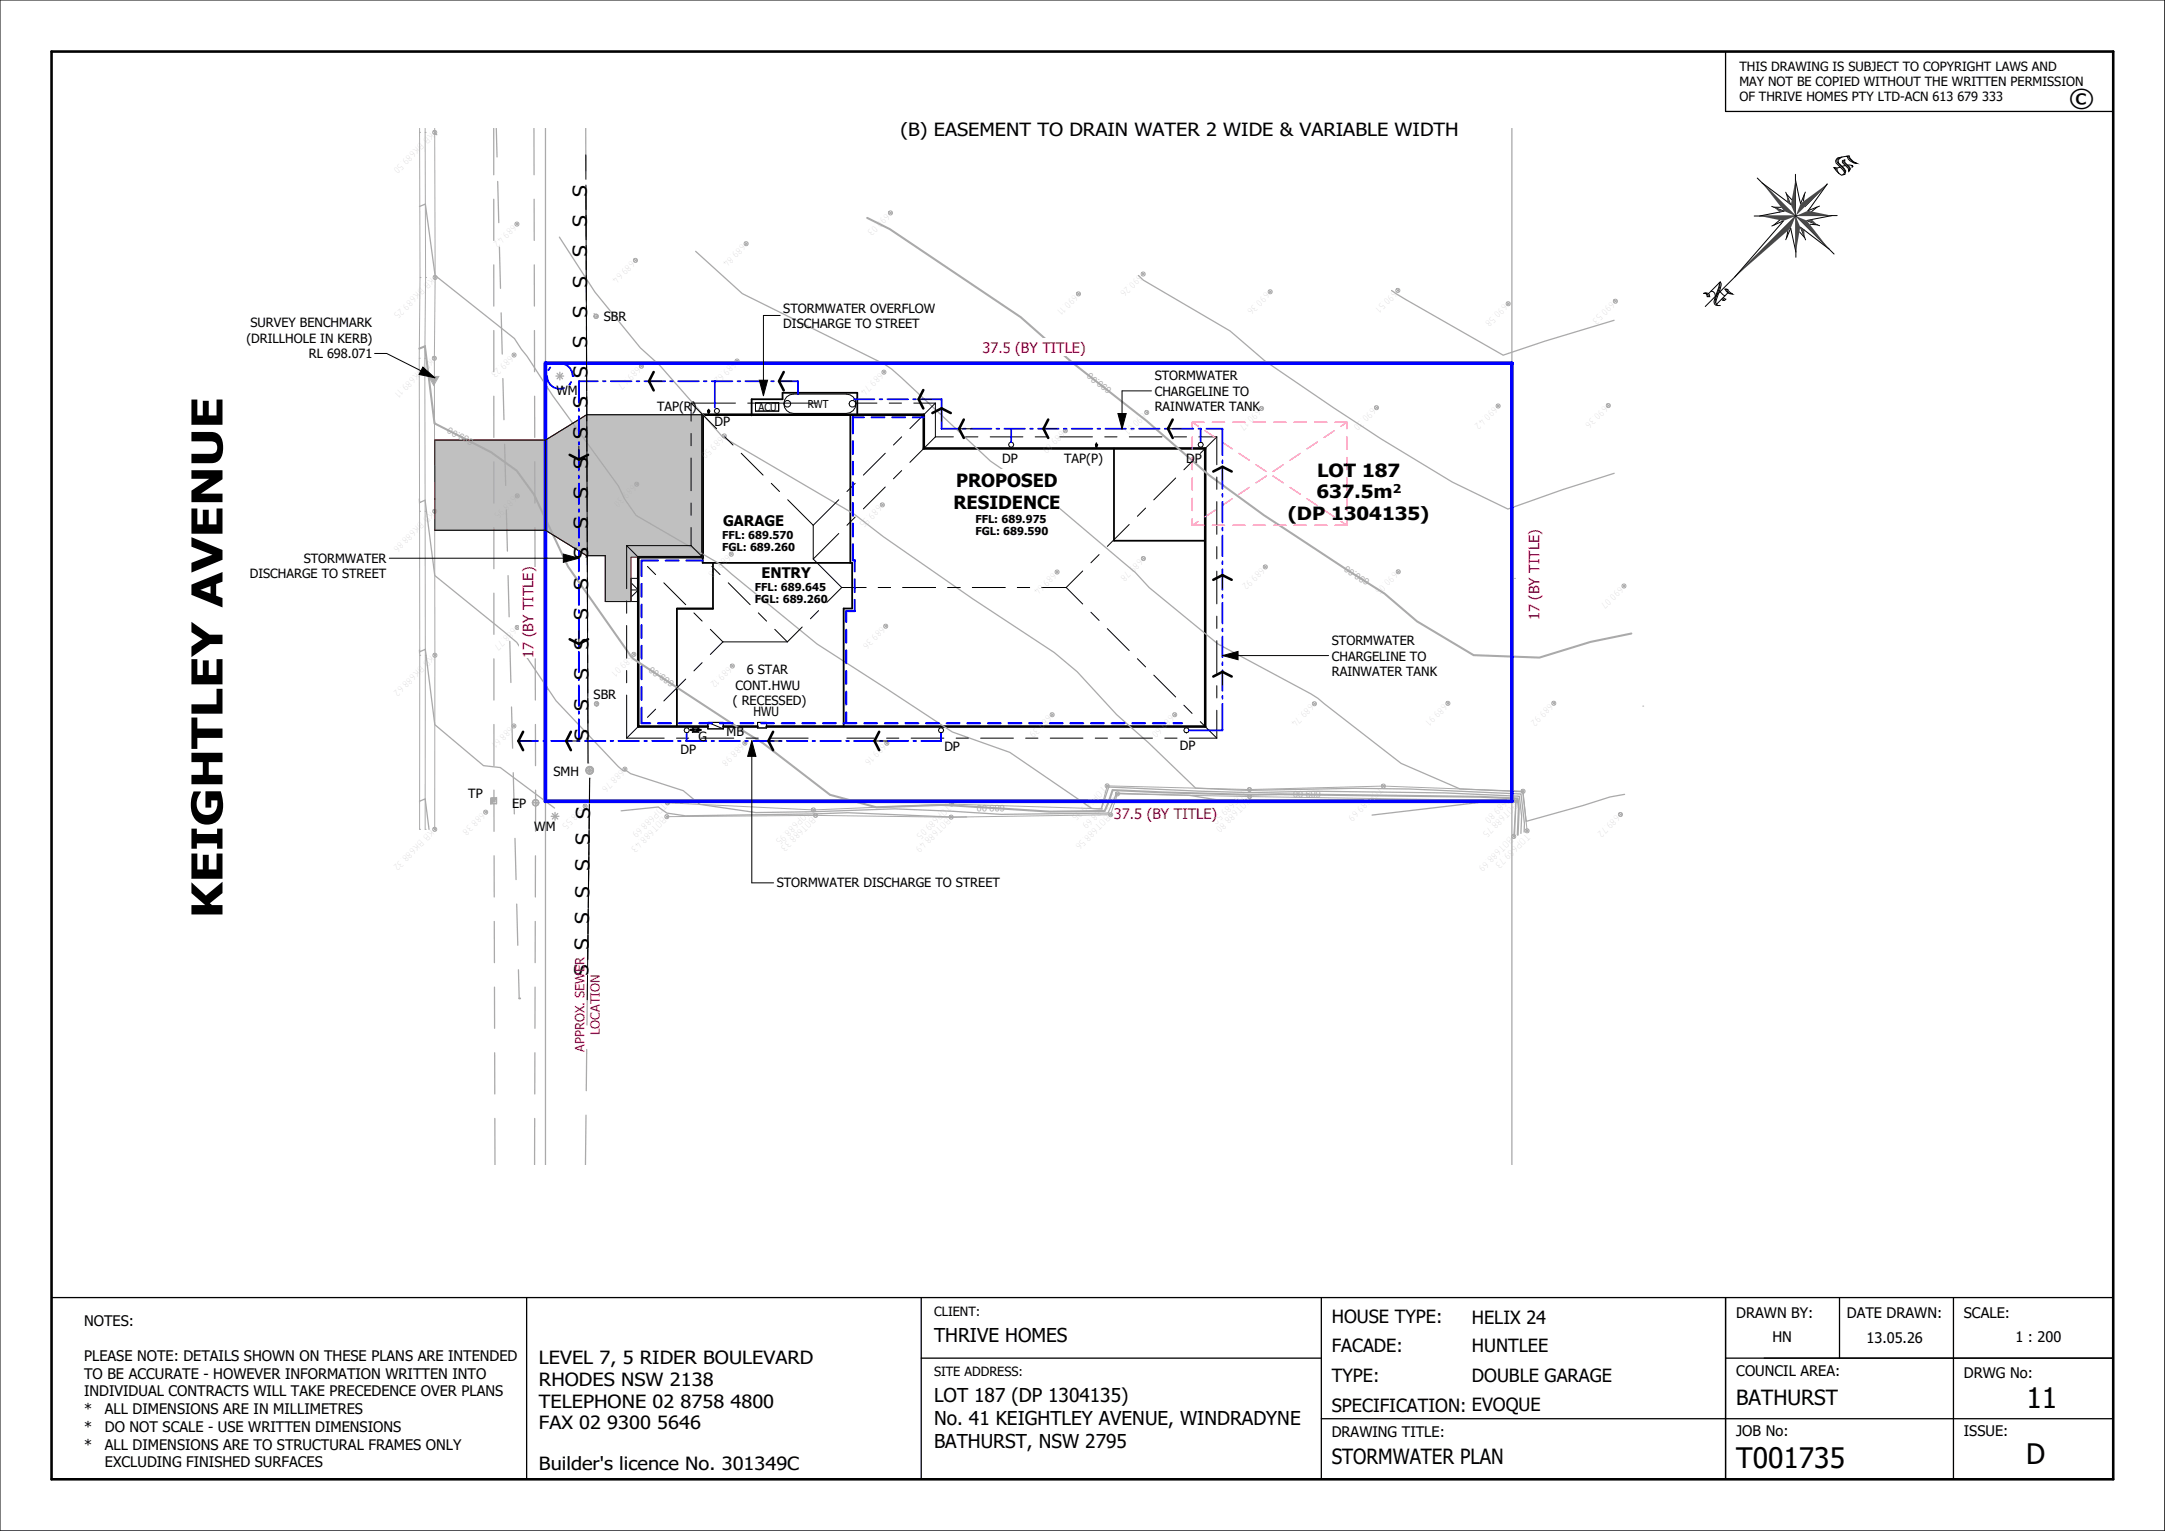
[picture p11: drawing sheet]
<svg xmlns="http://www.w3.org/2000/svg" width="420mm" height="297mm" viewBox="0 0 420 297" stroke-linecap="round" stroke-linejoin="round" font-family="sans-serif">
<path d="M103.9 155.7v.6h.2l.3-.3 .1-.3zM103.5 155.3l-.2 .4h.6v-.6z" fill="#e2e2e2"/>
<g fill="#fff">
<path d="M146.6 78.2h4.5v1.5h-4.5z"/>
<path d="M122.4 112.2h1.4v4.5h-1.4z"/>
</g>
<g fill="#c0c0c0">
<path d="M105.8 85.4l8-5h22.5v27.7h-13.9v8.6h-5v-8.9h-3.6l-8-4.9z"/>
<path d="M84.4 85.4h21.4v17.5h-21.4z"/>
</g>
<path d="M115.2 60.9h.1M114.1 148h.1M114.4 151h.1" fill="none" stroke="#aaa" stroke-width=".19"/>
<g fill="#aaa">
<circle cx="293.3" cy="70.5" r=".19"/>
<circle cx="293.3" cy="155.4" r=".19"/>
<circle cx="105.8" cy="155.4" r=".19"/>
<circle cx="105.8" cy="70.5" r=".19"/>
<circle cx="103.9" cy="155.7" r=".19"/>
</g>
<g fill="none" stroke="#aaa" stroke-width=".19">
<path d="M81.4 25.7h.1M81.5 53.8h.1M100.3 43.5h.1M123.3 50.5h.1M144.7 47.3h.1M172.7 41.3h.1M209.2 57h.1M221.8 53.2h.1M246.4 56.6h.1M271.2 56.3h.1M292.6 58.9h.1M313.4 58.4h.1"/>
<path d="M81.3 69.5h.1M99.7 68.9h.1M124.4 71.1h.1M143 70h.1M171.5 72.2h.1M244.7 79.2h.1M267 79.1h.1M290.6 78.8h.1M312 78.7h.1M81.4 99.2h.1M100.3 96.2h.1M123.5 93.9h.1"/>
<path d="M140.5 84.6h.1M171.2 97.9h.1M206.7 83.6h.1M222.5 80h.1M141.9 107.5h.1M205.1 111h.1M221.8 108.4h.1M245.5 110h.1M271.3 110.9h.1M293.8 112.2h.1M315 113.7h.1M81.4 127.1h.1"/>
<path d="M100.3 121.7h.1M123 126.9h.1M142.1 129.2h.1M171.8 121.5h.1M204.1 138.6h.1M227.9 138.6h.1M255 136.5h.1M280.9 136.4h.1M301.4 136.4h.1M318.7 137h.1M94.2 157.6h.1M99.7 140.8h.1"/>
<path d="M113.5 156.4h.1M121.2 149.2h.1M144.5 144.2h.1M172 144.2h.1M314.4 158h.1M81.4 160.9h.1"/>
</g>
<path d="M129.5 155.7h.1M157.8 157.1h.1M184.6 156h.1M213.6 156.9h.1M214.8 152.4h.1M242.4 153.2h.1M268.4 152.5h.1M295.5 153.5h.1M296.2 161.2h.1" fill="none" stroke="#aaa" stroke-width=".27"/>
<g fill="#aaa">
<circle cx="108.6" cy="73" r=".19"/>
<circle cx="107.7" cy="158.4" r=".19"/>
</g>
<path d="M84.3 25.7h.1M84.4 53.8h.1M84.3 69.5h.1M84.3 99.2h.1M84.4 127.1h.1M84.3 160.9h.1" fill="none" stroke="#aaa" stroke-width=".19"/>
<g fill="#aaa">
<circle cx="115.6" cy="61.4" r=".19"/>
<circle cx="115.7" cy="136.5" r=".19"/>
</g>
<path d="M129.4 158.4h.1M158.2 158.2h.1M184.5 158.5h.1M215.5 158h.1M216.8 154h.1M242.4 154.5h.1M294.1 155.3h.1M293.7 162.3h.1" fill="none" stroke="#aaa" stroke-width=".27"/>
<circle cx="114.4" cy="149.4" r=".19" fill="#aaa"/>
<path d="M82.5 25.7h.1M82.6 53.8h.1M82.4 69.5h.1M82.5 99.2h.1M82.5 127.1h.1M82.5 160.9h.1" fill="none" stroke="#aaa" stroke-width=".19"/>
<g fill="#aaa">
<circle cx="100.7" cy="193.7" r=".19"/>
<circle cx="95.8" cy="155.4" r=".19"/>
</g>
<g fill="none" stroke="#000" stroke-width=".19">
<path d="M113.6 30l.1 4.8M113.7 35.9v12.5M113.7 47.6l.1 12.5M113.8 59.3v12.5M113.8 71.1l.1 16.4M134.1 78.2v3.5M134.1 78.2l4.9 5M134.1 78.2h8.6M137.4 79.7v.1M137.4 79.8v.7h.1v-.7M137.4 79.7h.1M137.4 80h.1"/>
<path d="M137.4 79.8h.1M137.4 79.8l.1 .1M137.4 79.4v.3M137.4 79.4h.1M137.4 79.4l.1 .1M137.4 79.9v.1M137.4 79.8h.2M137.4 79.6h.1M137.5 79.7l-.1 .1 .1 .1M137.5 79.7l.1 .1-.1 .1M137.5 79.7v.1M137.5 79.7h.1"/>
<path d="M137.5 79.7l-.1 .1M137.5 79.7h-.1M137.5 80h.1M137.5 79.4v.1M137.5 79.6h-.1M137.5 79.4v.2M137.5 79.6v.1M137.5 79.8v.1M137.5 79.8h.1M137.5 79.9v.1M137.6 79.7h-.3l.1 .1M137.6 79.8h.1"/>
<path d="M137.6 79.7v.1M137.6 79.7l-.1 .1M137.6 79.7l.1 .1h-.1M145.1 78.2h2.3M146.6 78.2h4.5v1.5h-4.5zM149.8 78.2h8.6M152.6 77l.6-.4 .7-.1h10.3a1.87 1.87 0 0 1 1.9 1.8 1.87 1.87 0 0 1-1.9 1.9h-10.3a1.87 1.87 0 0 1-1.7-1.2 1.87 1.87 0 0 1 .4-2zM165.9 78.2h4.2M172.5 78.2h2.4M177.3 78.2h4.2M181.5 78.2v6.5M181.5 78.2l-5 5"/>
<path d="M113.8 84.7l.1 16.4M134.1 84.1v2.4M134.1 88.8v6.4M134.1 97.6v2.4M140.6 84.7l1.6 1.6M143.8 87.9l4.2 4.3M149.6 93.8l1.6 1.6M152.8 96.9l5 5M162.7 96.9l-4.9 5M165.9 93.8l-1.6 1.6M171.7 94.5l-4.2 4.2M171.7 87.9l-4.2 4.3"/>
<path d="M174.9 91.3l-1.6 1.6M174.9 84.7l-1.6 1.6M181.5 84.7h3.4M181.5 84.7l-5 5M187.3 84.7h2.4M192.1 84.7h6.3M200.8 84.7h2.4M205.6 84.7h6.3M212.6 86.3v.7h.2v-.6M212.6 86.2h.1M212.6 86.5h.1M212.6 86.5h.2"/>
<path d="M212.6 86.3v.2M212.6 86.3h.1M212.7 86v.2M212.7 86.2h.1M212.7 86h.1M212.7 86.3h.1M212.7 86.4h.1M212.7 86.2l-.1 .1M212.7 86.5h.1M212.7 86.2l-.1 .1 .1 .1M212.7 86.2l.1 .1-.1 .1M212.7 86.2l-.1 .2v-.1"/>
<path d="M212.7 86.2v.2M212.7 86.2l.1 .1M212.8 86.4h-.1M212.8 86.3h.1M212.8 86.5h.1M212.8 86.3l-.1 .1M212.8 86.2h.1M212.8 86.3h-.3h.1M212.8 86.3v.1M212.9 86.3l-.1 .1M214.3 84.7h2.4M219.1 84.7h6.3"/>
<path d="M222.2 98.6l-1.6 1.6M227.8 84.7h2.4M228.1 92.7l-4.3 4.3M231.3 89.5l-1.6 1.6M232.6 84.7h3.5M236.1 84.7l-3.2 3.3M236.1 84.7v5.5M236.1 92.5v2.4M236.1 97.3v6.4M113.9 100.4v12.5M113.9 112.1l.1 12.5M121.6 105.8v8.4"/>
<path d="M121.6 116.6v2.4M121.6 105.8l2.4 2.5M121.6 105.8h12.5M122.4 112.2h1.4v4.5h-1.4zM122.4 114.4h1.4M122.6 113.2l1.2 1.2M123.8 114.4l-1.2 1.3M125.6 109.9l1.6 1.6M128.8 113.1l4.2 4.2M134.1 102.3v3.5M134.1 105.8l2.4 2.5M134.6 118.9l1.6 1.6"/>
<path d="M138.1 109.9l1.6 1.6M141.3 113.1l4.2 4.2M147.1 118.9l1.6 1.6M157.8 108.4l5.5 5.6M157.8 101.9v6.5M158.8 118.4l-1.6 1.6M162.7 103.5l-4.9 4.9M163.3 114h4.7M163.3 114l-2.9 2.9M165.9 100.3l-1.6 1.6M170.4 114h2.4M175.1 114h6.4"/>
<path d="M183.9 114h2.4M188.6 114h6.4M197.4 114h2.3M202.1 114h4.7M206.8 114l3.2 3.2M210 110.8l-3.2 3.2M211.6 118.8l1.6 1.6M213.2 107.6l-1.6 1.6M219.1 101.7l-4.3 4.3M236.1 106v2.4M236.1 110.8v6.3M236.1 119.5v2.4"/>
<path d="M114 123.8v16.5M114 137.4l.1 4.8M121.6 121.3v6.4M121.6 130.1v2.4M121.6 134.8v8.4M127.2 137.6l-1.6 1.6M133 131.7l-4.2 4.3M136.2 128.6l-1.6 1.5M137.8 122.1l2.4 2.4M140.2 124.5l-2.4 2.5M140.2 124.5h12.5M150.3 122.1l2.4 2.4"/>
<path d="M155.6 121.6l-2.9 2.9M214.8 122l4.3 4.2M220.6 127.8l1.6 1.6M223.8 131l4.3 4.2M229.7 136.8l1.6 1.6M232.9 140l3.2 3.2M236.1 124.3v6.3M236.1 133v2.4M236.1 137.8v5.4M114.1 143.3v4.7M114.3 156l-.2 17.6M114.4 151l-.1 4.7"/>
<path d="M121.6 143.2h7.3M124 140.8l-2.4 2.4M131.2 143.2h2.4M134 141.7h.1M134 141.7v-.2h.1v.2M134 141.5h-.1l.1 .2M134.1 141.7h.2v.4h1.2M134.1 141.6h.4l.1 .3h.7l.1-.2M134.5 141.6l.1-.1 .1 .1-.1 .1zM134.7 141.7h.5M134.7 141.5h.8M135.2 141.6l.7 .1z"/>
<path d="M135.2 141.6v-.1h.7v.1M135.4 141.5l-.1-.3h-.7l-.1 .3h-.4M135.5 141v.1h-1.2v.4h-.2M135.5 141.7h.1M135.5 141h.1M135.5 141v.7M135.6 141.7h.1M135.6 141v.1M135.6 141.5h.4l-.1 .2M135.6 141v1M135.6 142l-.1 .1M136 143.2h6.3"/>
<path d="M137.3 140.1h3v1.3M137.3 140.1v1.3h3M137.3 140.1l3 1.3M144.7 143.2h2.4M147 140.1h1.7v1.1h-1.7zM149.5 143.2h7.3M164.3 143.2h5.3M172 143.2h2.4M176.8 143.2h6.3M185.5 143.2h2.4M190.2 143.2h6.4M199 143.2h2.4"/>
<path d="M203.7 143.2h6.4M212.5 143.2h2.4M217.2 143.2h6.4M226 143.2h2.3M230.7 143.2h5.4M114.2 171.3l-.2 17.6M114 189.2l-.1 4.8"/>
<circle cx="139.1" cy="79.7" r=".5"/>
<circle cx="152.7" cy="78.3" r=".65"/>
<circle cx="165.4" cy="78.3" r=".65"/>
<circle cx="196.2" cy="86.3" r=".5"/>
<circle cx="232.9" cy="86.3" r=".5"/>
<circle cx="133.2" cy="141.7" r=".5"/>
<circle cx="182.6" cy="141.7" r=".5"/>
<circle cx="230.2" cy="141.7" r=".5"/>
</g>
<path d="M137.4 80.4h-1.1v27.7h-12.5v32.8h13.5M137.5 80.4h41.7v6.6h54.6v53.9h-85.1M140.3 140.9h6.7" fill="none" stroke="#000" stroke-width=".5"/>
<path d="M165 80.4v28.8M166.3 80.4v-4.2h-14.5v1.3h-6v3.1M216.1 87v17.9h17.7M136.3 107.8v1.4h29v8.8h-1.6v22.9M138.3 109.2v8.9h-7v22.8" fill="none" stroke="#000" stroke-width=".35"/>
<path d="M168.2 42.3l4.4 2.1 25.4 17.1 9.9 8.8 14.5 11.3 12.1 10.6 10.7 7.8 16.1 10.6 7.3 4.5 6.3 5.4 11 6.6 12.7 .5 9.9-3.1 8-1.6M81.3 67.6l1.1-.4 1.9 14.9 10.9 5.6 5 3.6 3.4 4.6 6.6 14 12.2 17.4 .5 .5 21.2 13.9 3.9 2.5 13 10 9 2.4 12.6-.4 21.1 1.3 10.6-.2 1.5-4 9.8 .4 16.8 .5 5.8-.1 39 .5 7.2 .3 .2 1.9-.2 5.1" fill="none" stroke="#aaa" stroke-width=".4"/>
<g fill="none" stroke="#aaa" stroke-width=".25">
<path d="M84.3 25.7v.2l.4 .2M95.8 24.9v9M95.8 38.6v8M96.3 24.9l.1 5.5M96.5 35.2l.3 8M103.6 24.9v9M103.6 38.6v8M105.8 24.9v45.6M113.6 24.9l.1 8.2M113.7 37.9v8M293.3 24.9v45.6M81.4 40l1.1-.4 1.9 13.9 15.4 12.2 1.4 2.1 1 1.3 5.1 7.7 12.7 17.5 1.2 2.5 2.2 3.2 16.5 9.6 2 1.7 16.6 13.6 26.2 17.1 11.2 4 15.9 10.8 1.9 .1 1.4-4.2 17.6 .8 9.7 .3 13.2-.3 24.7 .3 14.4 .7 .5 3.8-.2 3.4"/>
<path d="M95.8 51.4v8M96.9 47.9l.2 8M103.7 51.4v8M108.5 46l6.9 10.6 8.8 10.9 3.8 3.4 12.2 13.9 25.5 14.9 5.6 4.4 17.4 12.1 15.8 10.4 4.5 3.7 7.6 8.3 6.2 5.4 9.1 8.9 10.5 .4 20.5-.4 10.6 .2 21.6 .9 .6 5.8v1.6M113.7 50.6l.1 8M134.9 48.8l9.1 8.2 27.5 13.6 1.5 1 19.1 17.8 13.7 9.4 14.4 12.3 2.7 2.9 13.4 10.9 18 9.7 1.4 .9 16.1 12.6 11.4 4.9 12.2 .6 .7 5.7 11-3 5.2-1.7 2.9-.5M220.8 53.4l1 1 16.8 9.8 6.8 5.8a541.7 541.7 0 0 0 36.3 23.5l10.8 5.3 10.7-3.8 9.9-3.2M270 56.4l2.7 1.7 18.9 10.8 8.1-2.7 13.4-4.1M95.8 64.1v8M95.8 76.9v8M97.2 60.7l.2 8M97.6 73.4l.2 8"/>
<path d="M103.7 64.1v8M103.7 76.9v7.9M107.9 73h1.5M108.1 72.4l1 1.1M108.6 72.2v1.5M109.1 72.4l-1 1.1M113.8 63.4v8M113.8 76.1v8M115.4 61h.3l.3 .2v.3l-.3 .3-.3-.1-.2-.3zM81.4 96.8v.7l1.1-.5 1.8 14.7 15.9 12.9 7.7 11.3 12 12.8 1 .8h.6l.8 .6 10.2 3.3 3.3 2.6 10.8 1.6 11.3-.1 15.7-.6 11 .5 9.6 .6 20.8-.3 1.6-3.8 14 .4 6.2 1M95.8 89.6v8M97.9 86.2l.2 8"/>
<path d="M98.2 98.9l.2 8M103.7 89.6l.1 8M113.9 88.8v8M95.8 102.3v8M95.8 115.1v8M98.6 111.7l.2 8M103.8 102.3v8M103.8 115.1v8M113.9 101.6v8M114 114.3v8M81.4 126.1v.4l1.1-.5 1.9 14.6 9.4 7.9 3.2 .4 10.6 7.9M95.8 127.8v8"/>
<path d="M98.9 124.4l.2 8M99.2 137.2l.2 7.9M103.8 127.8l.1 8M114 127v8M114 139.8l.1 8.2M115.5 136.2l.3-.1 .3 .3v.3l-.3 .2-.3-.1-.2-.3zM81.4 155.4l1.1-.4 .7 5.9M95.3 154.8h1v1.1h-1zM95.4 154.8l-.1 .1M95.5 154.8l-.2 .3M95.6 154.8l-.3 .4M95.7 154.8l-.4 .5"/>
<path d="M95.8 154.8l-.5 .6M95.8 140.5v8M95.8 153.3v8M95.9 154.8l-.6 .7M96 154.8l-.7 .8M96.1 154.8l-.8 .9M96.2 154.8l-.9 1M96.3 154.8h-.5a.35 .35 0 0 0-.4 0 .35 .35 0 0 0-.1 .5v.6l1-1.1v1.1h-1M99.6 149.9l.2 8M103.3 155.7h1.2M103.9 140.5v8M103.9 153.3v2.4"/>
<path d="M103.9 155.1v6.2M105.8 155.4v70.6M106.9 158.4h1.5M107.1 157.8l1.1 1.1M107.7 157.6v1.5M108.2 157.8l-1.1 1.1M113.8 149.4h1.2M114 149l.8 .9M114.4 151l-.1 9.6M114.4 148.8v1.3M114.8 149l-.8 .9M120.5 157.3l7.2-.7 1.7 1.1 3.6 .6 25.1-.4 6.4-.2 20.2 .8h2.8"/>
<path d="M266.2 158.1l24.1-2.8h3.8l-.3 6.9M293.3 155.4v70.6M95.9 166v8M95.9 178.8v7.9M99.9 162.6l.2 8M100.2 175.4l.2 8M103.8 178.8v7.9M103.9 166v8M114.1 178.1l-.1 8M114.2 165.4l-.1 8M95.9 191.5v8M100.6 188.1l.1 5.6"/>
<path d="M103.8 191.5v8M114 190.8l-.1 8M96 204.2v8M96 217v9M103.7 217v9M103.8 204.2l-.1 8M113.7 216.3l-.1 9.7M113.8 203.6l-.1 8"/>
<circle cx="115.6" cy="61.4" r=".4"/>
<circle cx="115.7" cy="136.5" r=".4"/>
<circle cx="103.9" cy="155.7" r=".61"/>
<circle cx="114.4" cy="149.4" r=".75"/>
<circle cx="114.4" cy="149.4" r=".62"/>
</g>
<path d="M105.8 70.5h187.5v84.9h-187.5z" fill="none" stroke="#aaa" stroke-width=".7"/>
<g fill="none" stroke="#aaa" stroke-width=".19">
<path d="M81.4 24.9v136M82.5 24.9v136M84.1 25.5l.5 .4M84.3 24.9v136M84.6 25.5l-.5 .4M84.2 53.6l.4 .5M84.6 53.6l-.4 .5M100 43.2l.5 .5M100.5 43.2l-.5 .5M123 50.3l.5 .4M123.5 50.3l-.5 .4M144.5 47l.5 .5"/>
<path d="M145 47l-.5 .5M172.5 41.1l.5 .4M173 41.1l-.5 .4M209 56.8l.5 .4M209.5 56.8l-.5 .4M221.5 52.9l.5 .5M222 52.9l-.5 .5M246.2 56.4l.4 .4M246.6 56.4l-.4 .4M270.9 56.1l.5 .5M271.4 56.1l-.5 .5M292.4 58.7l.4 .5"/>
<path d="M292.8 58.7l-.4 .5M313.1 58.2l.5 .5M313.6 58.2l-.5 .5M83.1 73h2l-1 1.8zM84 69.3l.5 .4M84.5 69.3l-.5 .4M84.9 73.1l-.8 1.3-.7-1.2h1.3l-.5 .9-.5-.8h.8l-.3 .5-.3-.4h.4l-.1 .3-.2-.2h.2M99.5 68.6l.5 .5M100 68.6l-.5 .5M124.2 70.8l.5 .5M124.7 70.8l-.5 .5M142.8 69.8l.4 .5"/>
<path d="M143.2 69.8l-.4 .5M171.2 72l.5 .4M171.7 72l-.5 .4M222.2 79.8l.5 .4M222.7 79.8l-.5 .4M244.5 79l.5 .5M245 79l-.5 .5M266.8 78.9l.5 .4M267.3 78.9l-.5 .4M290.4 78.5l.5 .5M290.9 78.5l-.5 .5M311.8 78.4l.4 .5"/>
<path d="M312.2 78.4l-.4 .5M84.1 98.9l.5 .5M84.6 98.9l-.5 .5M100.1 96l.5 .4M100.6 96l-.5 .4M123.3 93.7l.4 .5M123.7 93.7l-.4 .5M140.3 84.3l.4 .5M140.7 84.3l-.4 .5M170.9 97.7l.5 .5M171.4 97.7l-.5 .5M206.4 83.3l.5 .5"/>
<path d="M206.9 83.3l-.5 .5M141.6 107.3l.5 .5M142.1 107.3l-.5 .5M204.8 110.7l.5 .5M205.3 110.7l-.5 .5M221.6 108.1l.4 .5M222 108.1l-.4 .5M245.2 109.7l.5 .5M245.7 109.7l-.5 .5M271 110.7l.5 .4M271.5 110.7l-.5 .4M314.8 113.4l.5 .5"/>
<path d="M315.3 113.4l-.5 .5M84.1 126.9l.5 .5M84.6 126.9l-.5 .5M100.1 121.5l.5 .5M100.6 121.5l-.5 .5M122.7 126.7l.5 .5M123.2 126.7l-.5 .5M141.8 129l.5 .4M142.3 129l-.5 .4M171.6 121.3l.5 .4M172.1 121.3l-.5 .4M203.9 138.4l.4 .5"/>
<path d="M204.3 138.4l-.4 .5M227.7 138.4l.4 .5M228.1 138.4l-.4 .5M254.8 136.3l.4 .5M255.2 136.3l-.4 .5M280.7 136.2l.4 .5M281.1 136.2l-.4 .5M301.2 136.2l.5 .5M301.7 136.2l-.5 .5M94 157.3l.4 .5M94.4 157.3l-.4 .5M99.5 140.6l.4 .5"/>
<path d="M99.9 140.6l-.4 .5M113.3 156.2l.5 .4M113.8 156.2l-.5 .4M121 149l.5 .4M121.5 149l-.5 .4M129.1 158.2l.5 .5M129.3 155.5l.4 .5M129.4 158.4l28.8-.2 26.3 .3 31-.5 1.3-4 77.3 1.3-.4 7M129.5 155.7l28.3 1.4 26.8-1.1 29 .9 1.2-4.5 27.6 .8 26-.7 27.1 1 .7 7.7M129.6 158.2l-.5 .5M129.7 155.5l-.4 .5M144.3 143.9l.4 .5"/>
<path d="M144.7 143.9l-.4 .5M157.6 156.9l.4 .5M158 157.9l.4 .5M158 156.9l-.4 .5M158.4 157.9l-.4 .5M171.8 144l.5 .4M172.3 144l-.5 .4M184.3 158.3l.5 .5M184.4 155.8l.5 .4M184.8 158.3l-.5 .5M184.9 155.8l-.5 .4M214.6 152.2l.4 .5"/>
<path d="M215 152.2l-.4 .5M215.2 157.8l.5 .5M215.7 157.8l-.5 .5M216.5 153.8l.5 .4M217 153.8l-.5 .4M242.2 152.9l.4 .5M242.2 154.3l.5 .5M242.6 152.9l-.4 .5M242.7 154.3l-.5 .5M268.1 152.3l.5 .4M268.6 152.3l-.5 .4M293.9 155.1l.4 .5"/>
<path d="M294.3 155.1l-.4 .5M295.2 153.3l.5 .4M295.7 153.3l-.5 .4M314.1 157.8l.5 .4M314.6 157.8l-.5 .4M84.1 160.7l.5 .4M84.6 160.7l-.5 .4M293.4 162l.5 .5M293.9 162l-.5 .5M296 160.9l.5 .5M296.5 160.9l-.5 .5"/>
<circle cx="84.3" cy="25.7" r=".4"/>
<circle cx="84.4" cy="53.8" r=".4"/>
<circle cx="100.3" cy="43.5" r=".4"/>
<circle cx="123.3" cy="50.5" r=".4"/>
<circle cx="144.7" cy="47.3" r=".4"/>
<circle cx="172.7" cy="41.3" r=".4"/>
<circle cx="209.2" cy="57" r=".4"/>
<circle cx="221.8" cy="53.2" r=".4"/>
<circle cx="246.4" cy="56.6" r=".4"/>
<circle cx="271.2" cy="56.3" r=".4"/>
<circle cx="292.6" cy="58.9" r=".4"/>
<circle cx="313.4" cy="58.4" r=".4"/>
<circle cx="84.3" cy="69.5" r=".4"/>
<circle cx="99.7" cy="68.9" r=".4"/>
<circle cx="124.4" cy="71.1" r=".4"/>
<circle cx="143" cy="70" r=".4"/>
<circle cx="171.5" cy="72.2" r=".4"/>
<circle cx="244.7" cy="79.2" r=".4"/>
<circle cx="267" cy="79.1" r=".4"/>
<circle cx="290.6" cy="78.8" r=".4"/>
<circle cx="312" cy="78.7" r=".4"/>
<circle cx="84.3" cy="99.2" r=".4"/>
<circle cx="100.3" cy="96.2" r=".4"/>
<circle cx="123.5" cy="93.9" r=".4"/>
<circle cx="140.5" cy="84.6" r=".4"/>
<circle cx="171.2" cy="97.9" r=".4"/>
<circle cx="206.7" cy="83.6" r=".4"/>
<circle cx="222.5" cy="80" r=".4"/>
<circle cx="141.9" cy="107.5" r=".4"/>
<circle cx="205.1" cy="111" r=".4"/>
<circle cx="221.8" cy="108.4" r=".4"/>
<circle cx="245.5" cy="110" r=".4"/>
<circle cx="271.3" cy="110.9" r=".4"/>
<circle cx="315" cy="113.7" r=".4"/>
<circle cx="84.4" cy="127.1" r=".4"/>
<circle cx="100.3" cy="121.7" r=".4"/>
<circle cx="123" cy="126.9" r=".4"/>
<circle cx="142.1" cy="129.2" r=".4"/>
<circle cx="171.8" cy="121.5" r=".4"/>
<circle cx="204.1" cy="138.6" r=".4"/>
<circle cx="227.9" cy="138.6" r=".4"/>
<circle cx="255" cy="136.5" r=".4"/>
<circle cx="280.9" cy="136.4" r=".4"/>
<circle cx="301.4" cy="136.4" r=".4"/>
<circle cx="94.2" cy="157.6" r=".4"/>
<circle cx="99.7" cy="140.8" r=".4"/>
<circle cx="113.5" cy="156.4" r=".4"/>
<circle cx="121.2" cy="149.2" r=".4"/>
<circle cx="129.4" cy="158.4" r=".4"/>
<circle cx="129.5" cy="155.7" r=".4"/>
<circle cx="144.5" cy="144.2" r=".4"/>
<circle cx="157.8" cy="157.1" r=".4"/>
<circle cx="158.2" cy="158.2" r=".4"/>
<circle cx="172" cy="144.2" r=".4"/>
<circle cx="184.5" cy="158.5" r=".4"/>
<circle cx="184.6" cy="156" r=".4"/>
<circle cx="214.8" cy="152.4" r=".4"/>
<circle cx="215.5" cy="158" r=".4"/>
<circle cx="216.8" cy="154" r=".4"/>
<circle cx="242.4" cy="153.2" r=".4"/>
<circle cx="242.4" cy="154.5" r=".4"/>
<circle cx="268.4" cy="152.5" r=".4"/>
<circle cx="294.1" cy="155.3" r=".4"/>
<circle cx="295.5" cy="153.5" r=".4"/>
<circle cx="314.4" cy="158" r=".4"/>
<circle cx="84.3" cy="160.9" r=".4"/>
<circle cx="293.7" cy="162.3" r=".4"/>
<circle cx="296.2" cy="161.2" r=".4"/>
</g>
<path d="M122.4 112.2v1.5M122.4 115.2v1.5" fill="none" stroke="#808080" stroke-width=".19"/>
<path d="M105.8 85.4l8-5h22.5v27.7h-13.9v8.6h-5v-8.9h-3.6l-8-4.9M105.8 85.4h-21.4v17.5h21.4M105.8 85.4v17.5" fill="none" stroke="#400000" stroke-width=".19"/>
<path d="M105.8 70.5h187.5v84.9h-187.5z" fill="none" stroke="#00f" stroke-width=".7"/>
<g fill="none" stroke="#f0f" stroke-width=".25">
<path d="M231.3 81.9v1.3M231.3 84.8v2.3M231.3 88.7v2.4M231.3 92.7v2.4M231.3 96.7v2.4M231.3 81.9h2.3M231.3 81.9l1.1 .8M233.7 83.5l2 1.4M235.2 81.9h2.4M235.7 99l-2 1.3M237.1 85.7l1.9 1.4M239 96.8l-1.9 1.3"/>
<path d="M239.2 81.9h2.3M240.4 87.9l1.9 1.4M242.3 94.6l-1.9 1.3M243.1 81.9h2.4M243.7 90.1l1.9 1.4M245.6 92.4l-1.9 1.3M247 92.4l1.9 1.3M247.1 81.9h2.4M248.9 90.1l-1.9 1.4M250.3 94.6l1.9 1.3M251.1 81.9h2.3M252.2 87.9l-1.9 1.4"/>
<path d="M253.6 96.8l1.9 1.3M255 81.9h2.4M255.5 85.7l-1.9 1.4M256.9 99l1.9 1.3M258.8 83.5l-1.9 1.4M259 81.9h2.3M261.3 81.9v1.3M261.3 84.8v2.3M261.3 88.7v2.4M261.3 92.7v2.4M261.3 96.7v2.4M261.3 81.9l-1.1 .8"/>
<path d="M231.3 101.9h2.3M231.3 100.6v1.3M232.4 101.2l-1.1 .7M235.2 101.9h2.4M239.2 101.9h2.3M243.1 101.9h2.4M247.1 101.9h2.4M251.1 101.9h2.3M255 101.9h2.4M259 101.9h2.3M260.2 101.2l1.1 .7M261.3 100.6v1.3"/>
</g>
<g fill="none" stroke="#00f" stroke-width=".35">
<path d="M106.1 73a2.45 2.45 0 0 0 3.4 2.3M106.8 71.3l-.4 .5M107.8 70.6a2.45 2.45 0 0 1 3.3 2.4M110.8 74.1l-.4 .5M112.3 79.2v.5M116 74h-3.7v4.2M117 74h.5M118.5 74h4M123.5 74h.5M125 74h4M130 74h.6M131.6 74h4"/>
<path d="M136.6 74h.5M138.1 74h4M138.7 74v5.1M143.1 74h.5M144.6 74h4M149.6 74h.5M151.1 74h3.7M165.7 77.5h3.9M170.6 77.5h.6M172.2 77.5h4M177.2 77.5h.5M178.7 77.5h4v5.7h3.1"/>
<path d="M112.3 80.7v4M112.3 85.7v.6M112.3 87.3v4M112.3 92.3v.5M112.3 93.8v4M112.3 98.8v.5M186.8 83.2h.5M188.3 83.2h4M193.3 83.2h.6M194.9 83.2h4M196.2 83.2v2.6M199.9 83.2h.5"/>
<path d="M201.4 83.2h4M206.4 83.2h.5M207.9 83.2h4M212.9 83.2h.5M214.4 83.2h4M219.4 83.2h.6M221 83.2h4M226 83.2h.5M227.5 83.2h4M232.5 83.2h.5M232.9 83.2v2.4M234 83.2h3.2v5.1"/>
<path d="M237.2 89.3v.5M237.2 90.8v4M237.2 95.8v.6M237.2 97.4v4M112.3 100.3v4M112.3 105.3v.5M112.3 106.8v4M112.3 111.8v.6M112.3 113.4v4M112.3 118.4v.5M112.3 119.9v4M237.2 102.4v.5"/>
<path d="M237.2 103.9v4M237.2 108.9v.5M237.2 110.4v4M237.2 115.4v.6M237.2 117v3.9M112.3 124.9v.5M112.3 126.4v4M112.3 131.4v.6M112.3 133v4M112.3 138v.5M112.3 139.5v4.2M237.2 136.5v5.2h-6.5"/>
<path d="M237.2 121.9v.6M237.2 123.5v4M237.2 128.5v.5M237.2 130v4M237.2 135v.5M100.6 143.7h3.8M105.4 143.7h.5M106.9 143.7h4M111.9 143.7h.6M113.5 143.7h4M118.5 143.7h.5M120 143.7h4"/>
<path d="M125 143.7h.5M126.5 143.7h4M131.5 143.7h.5M133 143.7h4M133.2 142.3v1.4M138 143.7h.6M139.6 143.7h4M144.6 143.7h.5M146.1 143.7h4M151.1 143.7h.5M152.6 143.7h4M157.6 143.7h.6"/>
<path d="M159.2 143.7h4M164.2 143.7h.5M165.7 143.7h4M170.7 143.7h.5M172.2 143.7h4M177.2 143.7h.5M182.6 142.3v1.4h-3.9"/>
</g>
<circle cx="111.1" cy="73" r=".17" fill="#00f"/>
<g fill="none" stroke="#00f" stroke-width=".4">
<path d="M165.5 85.6v2.5M165.5 89.6v2.5M165.5 93.6v2.5M165.5 97.6v2.5M167.6 80.9h-2.1v3.2M169.1 80.9h2.5M173.1 80.9h2.5M177.1 80.9h2.1M124.5 113.3v2.5M124.5 117.3v2.5M127.6 108.7h-3.1v3.1M129.1 108.7h2.5"/>
<path d="M133.1 108.7h3.2M165.5 105.6v3.1h.3v2.2M165.5 101.6v2.5M165.8 116.4v2.1h-1.6v2.2M165.8 112.4v2.5M124.5 137.3v3h1.7M124.5 121.3v2.5M124.5 125.3v2.5M124.5 129.3v2.5M124.5 133.3v2.5M164.2 122.2v2.5M164.2 126.2v2.5"/>
<path d="M164.2 130.2v2.5M164.2 134.2v2.5M164.2 138.2v2.1M127.7 140.3h2.5M131.7 140.3h2.5M135.7 140.3h2.5M139.7 140.3h2.5M143.7 140.3h2.5M147.7 140.3h2.5M151.7 140.3h2.5M155.7 140.3h2.5M159.7 140.3h2.5"/>
<path d="M163.7 140.3h2.5M167.7 140.3h2.5M171.7 140.3h2.5M175.7 140.3h2.5M179.7 140.3h2.5M183.7 140.3h2.4M187.6 140.3h2.5M191.6 140.3h2.5M195.6 140.3h2.5M199.6 140.3h2.5M203.6 140.3h2.5M207.6 140.3h2.5"/>
<path d="M211.6 140.3h2.5M215.6 140.3h2.5M219.6 140.3h2.5M223.6 140.3h2.5M227.6 140.3h1.7"/>
</g>
<path d="M154.8 74v2.5" fill="none" stroke="#00f" stroke-width=".35"/>
<g fill="none" stroke="#000" stroke-width=".19">
<path d="M340.9 34.5l7.4 7.4M341.8 35.5l5.6 4.2M346.4 37.3l.9 2.2M346.6 37.7l1 1M348.3 33.8v8.1M348.3 34.9l1 4.6 .9-2.2M350.1 37.7l-.3 1.3M353 40l-2.3 .9 3.8-5.2-4.4 4.4M356.1 32.5l.1 .4M356.4 32.6v.6l.4 .5M357 30.6l-.4 .1-.3 .3v.3l1.4 1.5 .2 .7M357.3 30.5l-.7 .5v.2l.1 .4 1.4 1.6-.2 .6-.6 .2-1-.8-.5-.7 .6 .1 .6-.2"/>
<path d="M357.5 31.1l.4-.1v.5l.9 .9 .2 .4-.3 .5-.1-.6-1.2-1.2zM357.7 31.3v.1l1 1.1 .1 .4M358 32.1l-.7 .2M358.3 30.3a1.95 1.95 0 0 0 1.9 1.4l-.7-.3-.6-.7-.2-.5-2.2 .4-.4 .6 .1 .4 1.6 1.8-.3 .5M358.4 32l.9 .1 .2 .2-.2 .1v-.3M358.6 30.4l.8 1 .4 .2M330.5 56.9a.74 .74 0 0 1 .8 0 .74 .74 0 0 1 .4 .7h-.5l-.1-.5-.2-.2zM331 56.9l.4 .6M331.4 57l2.3-2.3 .2 .6-1.1 3.4 .2 .3M331.9 56.5a.8 .8 0 0 1 .8 1M333.5 54.9l.1 .3-.2 .6-.9 2.7 .1 .4 .2 .3 .4 .1M333.6 54.8v.8l-.8 2.3v.9"/>
<path d="M333.6 56.4l.2 .3 .8 .7M334.1 57.9l.3 .2M334.3 57.7l.5 .3-.2 .3h-.4l-.2-.3M334.6 56.1l.6 .1v.1l.9 .8a1.48 1.48 0 0 1-1.5-1zM335 56.1v.4l.5 .4M335.2 56.8l-2.2 2.2 .2 .3h.5M343.7 40l2.4 1-4.8 .9M343.7 43.8l2.3-.9-9.5 10.8M344.1 40.2h1.5M345.2 42.7l-1.1 1M346.4 46.5l1-2.2 1 4.6M346.9 44.7l-.3 1.4"/>
<path d="M348.4 49.9v-8l-17.6 17.6M348.4 41.9h-8.1M349.1 45l1 1.1M349.2 44.1l5.6 4.2M349.3 44.2l1 2.3M350.7 42.9l2.3 .9M351.1 43.5l1.5 .1M352.5 40.2l-1.1 .9M355.4 41.8l-4.9 1M356.4 41.8h-8.1l7.5 7.5M125.9 74h2.6M147.3 73.8h1.6l-.8 3z"/>
<path d="M151.1 74h2.6M151.4 61.2h-3.3v15.6M178.2 77.5h2.6M182.7 79.2v2.6M223.4 75.8h-5.7v7.4M112.3 86.6v2.5M186.1 83.2h2.5M202.4 83.2h2.6M216.9 80.2h1.6l-.8 3zM226.6 83.2h2.5M237.2 90.6v2.5M75.5 108.3h36.8"/>
<path d="M109.3 107.5l3 .8-3 .8zM237.2 111.6v2.5M112.3 122.4v2.5M237.2 130.3v2.6M237.2 127.2l3-.8v1.6zM237.2 127.2h20.5M109.8 143.7h2.6M145.8 143.7l.8 3h-1.6zM145.8 143.7v27.6h4.3M149.1 143.7h2.5M169.6 143.7h2.6"/>
</g>
<g fill="none" stroke="#000" stroke-width=".5">
<path d="M126.8 72.2l-.9 1.8 .9 1.7M152 72.2l-.9 1.8 .9 1.7M179.1 75.7l-.9 1.8 .9 1.7M110.5 88.2l1.8 .9 1.8-.9M180.9 80.1l1.8-.9 1.7 .9M187 81.4l-.9 1.8 .9 1.8M203.3 81.4l-.9 1.8 .9 1.8M227.5 81.4l-.9 1.8 .9 1.8M235.4 91.5l1.8-.9 1.7 .9M235.4 112.5l1.8-.9 1.7 .9M110.5 124l1.8 .9 1.8-.9M235.4 131.2l1.8-.9 1.7 .9"/>
<path d="M110.7 142l-.9 1.7 .9 1.8M150 142l-.9 1.7 .9 1.8M170.6 142l-1 1.7 1 1.8"/>
</g>
<path d="M147.3 73.8h1.6l-.8 3zM216.9 80.2h1.6l-.8 3zM109.3 107.5l3 .8-3 .8zM237.2 127.2l3-.8v1.6zM145.8 143.7l.8 3h-1.6z" fill="#000"/>
<g fill="#4d4d4d">
<path d="M350.5 42.8l1-.2 1.1 1z"/>
<path d="M348.4 41.9l.8 2.2-.8 4.8z"/>
<path d="M349.2 44.1l.8 .5 .1 1.5z"/>
<path d="M348.4 41.9l2.3-1 4.6 .9z"/>
<path d="M348.4 41.9l2.1 .9 4.3 5.5z"/>
<path d="M349.3 39.5l5.2-3.8-6.1 6.2z"/>
<path d="M348.4 41.9l-1 2.4-10.9 9.4z"/>
<path d="M341.4 41.9h7l-2.4 1z"/>
<path d="M348.3 34.9l.1 7-1-2.2z"/>
<path d="M344.1 40.2l2 .7-.9 .2z"/>
<path d="M346.6 37.7l.8 2-.7-.6z"/>
<path d="M341.9 35.5l6.5 6.4-2.3-1z"/>
</g>
<g fill="#fff">
<path d="M185.5 91h19.6v4.2h-19.6z"/>
<path d="M185 95.2h20.7v4.2h-20.7z"/>
</g>
<path d="M82 71.2l2.3 2.1-3-.7z" fill="#000"/>
<path d="M72.7 68.6h2.3l9.3 4.7M82 71.2l2.3 2.1-3-.7z" fill="none" stroke="#000" stroke-width=".19"/>
<g fill="#fff">
<path d="M100.7 110.1h3.4v17.5h-3.4z"/>
<path d="M190.6 65.7h19.9v3.4h-19.9z"/>
<path d="M295.8 102.8h3.4v17.5h-3.4z"/>
<path d="M216.1 156.1h19.9v3.5h-19.9z"/>
</g>
<path d="M0 0h420v297h-420zM10 10h400v277h-400zM100.6 143.7h2.5" fill="none" stroke="#000" stroke-width=".19"/>
<path d="M10 10h400v277h-400zM101.5 142l-.9 1.7 .9 1.8" fill="none" stroke="#000" stroke-width=".5"/>
<path d="M334.8 10v11.6h75.2M10 251.7h400M102.2 251.7v35.3M178.7 251.7v35.3M256.3 251.7v35.3M334.8 251.7v35.3M356.9 251.7v11.8M379 251.7v35.3M178.7 263.5h77.6M256.3 275.2h153.7M334.8 263.5h75.2" fill="none" stroke="#000" stroke-width=".25"/>
<text font-size="8.3" x="43.2" y="178.1" transform="rotate(-90 43.2 178.1)">KEIGHTLEY AVENUE</text>
<g font-size="5.5">
<text x="393.1" y="273.2">11</text>
<text x="336.8" y="284.7">T001735</text>
<text x="393.1" y="284.1">D</text>
</g>
<text font-size="4.8" x="401.4" y="20.7">©</text>
<g font-size="4.1">
<text x="336.8" y="272.6">BATHURST</text>
<text x="258.4" y="284.1">STORMWATER PLAN</text>
</g>
<g font-size="3.7">
<text x="111.1" y="35.9" transform="rotate(90 111.1 35.9)">S</text>
<text x="111.1" y="41.7" transform="rotate(90 111.1 41.7)">S</text>
<text x="111.2" y="47.6" transform="rotate(90 111.2 47.6)">S</text>
<text x="111.2" y="53.5" transform="rotate(90 111.2 53.5)">S</text>
<text x="111.2" y="59.3" transform="rotate(90 111.2 59.3)">S</text>
<text x="111.2" y="65.2" transform="rotate(90 111.2 65.2)">S</text>
<text x="111.2" y="71" transform="rotate(90 111.2 71)">S</text>
<text x="111.3" y="76.9" transform="rotate(90 111.3 76.9)">S</text>
<text x="111.3" y="82.8" transform="rotate(90 111.3 82.8)">S</text>
<text x="111.3" y="88.6" transform="rotate(90 111.3 88.6)">S</text>
<text x="111.3" y="94.5" transform="rotate(90 111.3 94.5)">S</text>
<text x="111.3" y="100.3" transform="rotate(90 111.3 100.3)">S</text>
<text x="111.4" y="106.2" transform="rotate(90 111.4 106.2)">S</text>
<text x="111.4" y="112.1" transform="rotate(90 111.4 112.1)">S</text>
<text x="111.4" y="117.9" transform="rotate(90 111.4 117.9)">S</text>
<text x="111.4" y="123.8" transform="rotate(90 111.4 123.8)">S</text>
<text x="111.5" y="129.6" transform="rotate(90 111.5 129.6)">S</text>
<text x="111.5" y="135.5" transform="rotate(90 111.5 135.5)">S</text>
<text x="111.5" y="141.4" transform="rotate(90 111.5 141.4)">S</text>
<text x="111.7" y="161.7" transform="rotate(91 111.7 161.7)">S</text>
<text x="111.8" y="156.6" transform="rotate(91 111.8 156.6)">S</text>
<text x="111.7" y="166.7" transform="rotate(91 111.7 166.7)">S</text>
<text x="111.6" y="171.8" transform="rotate(91 111.6 171.8)">S</text>
<text x="111.6" y="176.9" transform="rotate(91 111.6 176.9)">S</text>
<text x="111.5" y="182" transform="rotate(91 111.5 182)">S</text>
<text x="111.4" y="187.1" transform="rotate(91 111.4 187.1)">S</text>
<text x="181.2" y="260.4">THRIVE HOMES</text>
<text x="181.2" y="272">LOT 187 (DP 1304135)</text>
<text x="181.2" y="276.5">No. 41 KEIGHTLEY AVENUE, WINDRADYNE</text>
<text x="181.2" y="281">BATHURST, NSW 2795</text>
</g>
<g font-size="3.5">
<text x="174.7" y="26.4">(B) EASEMENT TO DRAIN WATER 2 WIDE &amp; VARIABLE WIDTH</text>
<text x="185.5" y="94.5">PROPOSED</text>
<text x="255.5" y="92.4">LOT 187</text>
<text x="185" y="98.7">RESIDENCE</text>
<text x="249.8" y="100.9">(DP 1304135)</text>
<text x="255.4" y="96.7">637.5m</text>
<text x="258.4" y="256.6">HOUSE TYPE:</text>
<text x="285.5" y="256.8">HELIX 24</text>
<text x="258.4" y="262.3">FACADE:</text>
<text x="285.5" y="262.3">HUNTLEE</text>
<text x="104.5" y="264.6">LEVEL 7, 5 RIDER BOULEVARD</text>
<text x="104.5" y="268.8">RHODES NSW 2138</text>
<text x="258.4" y="268">TYPE:</text>
<text x="285.5" y="268">DOUBLE GARAGE</text>
<text x="104.5" y="273.1">TELEPHONE 02 8758 4800</text>
<text x="258.4" y="273.9">SPECIFICATION: EVOQUE</text>
<text x="104.5" y="277.3">FAX 02 9300 5646</text>
<text x="104.6" y="285.2">Builder's licence No. 301349C</text>
</g>
<g font-size="2.8" fill="#f00">
<text x="190.6" y="68.5">37.5 (BY TITLE)</text>
<text x="298.6" y="120.3" transform="rotate(-90 298.6 120.3)">17 (BY TITLE)</text>
<text x="103.5" y="127.6" transform="rotate(-90 103.5 127.6)">17 (BY TITLE)</text>
<text x="216.1" y="159">37.5 (BY TITLE)</text>
</g>
<g font-size="2.8">
<text x="140.3" y="102.1">GARAGE</text>
<text x="147.7" y="112.1">ENTRY</text>
<text x="16.3" y="257.2">NOTES:</text>
<text x="336.8" y="255.6">DRAWN BY:</text>
<text x="358.3" y="255.6">DATE DRAWN:</text>
<text x="381" y="255.6">SCALE:</text>
<text x="343.8" y="260.4">HN</text>
<text x="362.1" y="260.6">13.05.26</text>
<text x="391" y="260.4">1 : 200</text>
<text x="16.3" y="264">PLEASE NOTE: DETAILS SHOWN ON THESE PLANS ARE INTENDED</text>
<text x="16.3" y="267.5">TO BE ACCURATE - HOWEVER INFORMATION WRITTEN INTO</text>
<text x="336.8" y="266.9">COUNCIL AREA:</text>
<text x="381" y="267.3">DRWG No:</text>
<text x="16.3" y="270.9">INDIVIDUAL CONTRACTS WILL TAKE PRECEDENCE OVER PLANS</text>
<text x="16.3" y="274.3">*</text>
<text x="20.3" y="274.3">ALL DIMENSIONS ARE IN MILLIMETRES</text>
<text x="16.3" y="277.8">*</text>
<text x="16.3" y="281.2">*</text>
<text x="20.3" y="277.8">DO NOT SCALE - USE WRITTEN DIMENSIONS</text>
<text x="20.3" y="281.2">ALL DIMENSIONS ARE TO STRUCTURAL FRAMES ONLY</text>
<text x="258.4" y="278.9">DRAWING TITLE:</text>
<text x="336.8" y="278.6">JOB No:</text>
<text x="381" y="278.6">ISSUE:</text>
<text x="20.3" y="284.7">EXCLUDING FINISHED SURFACES</text>
</g>
<g font-size="2.5">
<text x="337.4" y="13.7">THIS DRAWING IS SUBJECT TO COPYRIGHT LAWS AND</text>
<text x="337.4" y="16.7">MAY NOT BE COPIED WITHOUT THE WRITTEN PERMISSION</text>
<text x="337.4" y="19.6">OF THRIVE HOMES PTY LTD-ACN 613 679 333</text>
<text x="48.6" y="63.5">SURVEY BENCHMARK</text>
<text x="117.1" y="62.3">SBR</text>
<text x="152" y="60.7">STORMWATER OVERFLOW</text>
<text x="152" y="63.6">DISCHARGE TO STREET</text>
<text x="47.8" y="66.5">(DRILLHOLE IN KERB)</text>
<text x="59.9" y="69.5">RL 698.071</text>
<text x="108" y="76.6">WM</text>
<text x="224" y="73.8">STORMWATER</text>
<text x="224" y="76.8">CHARGELINE TO</text>
<text x="127.5" y="79.7">TAP(R)</text>
<text x="138.6" y="82.7">DP</text>
<text x="224" y="79.8">RAINWATER TANK</text>
<text x="194.4" y="89.9">DP</text>
<text x="206.4" y="89.9">TAP(P)</text>
<text x="230.1" y="89.9">DP</text>
<text x="48.5" y="112.2">DISCHARGE TO STREET</text>
<text x="58.9" y="109.2">STORMWATER</text>
<text x="258.4" y="125.2">STORMWATER</text>
<text x="144.9" y="130.8">6 STAR</text>
<text x="258.4" y="128.1">CHARGELINE TO</text>
<text x="258.4" y="131.1">RAINWATER TANK</text>
<text x="115.2" y="135.6">SBR</text>
<text x="142.2" y="136.8">( RECESSED)</text>
<text x="142.7" y="133.8">CONT.HWU</text>
<text x="135.5" y="143.7">G</text>
<text x="141" y="142.7">MB</text>
<text x="146.2" y="138.9">HWU</text>
<text x="132" y="146.2">DP</text>
<text x="183.2" y="145.8">DP</text>
<text x="228.9" y="145.4">DP</text>
<text x="90.8" y="154.7">TP</text>
<text x="107.4" y="150.6">SMH</text>
<text x="99.4" y="156.7">EP</text>
<text x="103.6" y="161.2">WM</text>
<text x="150.7" y="172.2">STORMWATER DISCHARGE TO STREET</text>
<text x="181.2" y="255.4">CLIENT:</text>
<text x="181.2" y="267">SITE ADDRESS:</text>
</g>
<g font-size="2.5" fill="#f00">
<text x="116.4" y="200.8" transform="rotate(-90 116.4 200.8)">LOCATION</text>
<text x="113.4" y="204" transform="rotate(-90 113.4 204)">APPROX. SEWER</text>
</g>
<text font-size="2.4" x="270.2" y="95.6">2</text>
<g font-size="2.1">
<text x="147.1" y="79.7">ACU</text>
<text x="156.7" y="79.1">RWT</text>
<text x="189.2" y="101.4">FFL: 689.975</text>
<text x="140.1" y="104.5">FFL: 689.570</text>
<text x="140.1" y="106.9">FGL: 689.260</text>
<text x="189.2" y="103.8">FGL: 689.590</text>
<text x="146.4" y="114.6">FFL: 689.645</text>
<text x="146.4" y="117">FGL: 689.260</text>
</g>
<g font-size="1.9" fill="#aaa">
<text x="81.7" y="-.5" transform="rotate(135 81.7 -.5)">BK689.75</text>
<text x="83.5" y="25.6" transform="rotate(135 83.5 25.6)">KB BK689.50</text>
<text x="171.9" y="41.2" transform="rotate(135 171.9 41.2)">690.03</text>
<text x="99.5" y="43.4" transform="rotate(135 99.5 43.4)">689.42</text>
<text x="143.9" y="47.2" transform="rotate(135 143.9 47.2)">689.84</text>
<text x="83.6" y="53.8" transform="rotate(135 83.6 53.8)">KB BK689.25</text>
<text x="122.5" y="50.4" transform="rotate(135 122.5 50.4)">689.64</text>
<text x="221" y="53.1" transform="rotate(135 221 53.1)">690.26</text>
<text x="208.4" y="56.9" transform="rotate(135 208.4 56.9)">690.11</text>
<text x="245.6" y="56.5" transform="rotate(135 245.6 56.5)">690.36</text>
<text x="270.4" y="56.3" transform="rotate(135 270.4 56.3)">690.51</text>
<text x="291.8" y="58.8" transform="rotate(135 291.8 58.8)">690.58</text>
<text x="312.6" y="58.4" transform="rotate(135 312.6 58.4)">690.53</text>
<text x="83.4" y="69.4" transform="rotate(135 83.4 69.4)">KB BK689.11</text>
<text x="98.9" y="68.8" transform="rotate(135 98.9 68.8)">689.23</text>
<text x="123.6" y="71" transform="rotate(135 123.6 71)">689.47</text>
<text x="142.2" y="70" transform="rotate(135 142.2 70)">689.62</text>
<text x="170.7" y="72.1" transform="rotate(135 170.7 72.1)">689.74</text>
<text x="205.9" y="83.5" transform="rotate(135 205.9 83.5)">689.89</text>
<text x="221.6" y="79.9" transform="rotate(135 221.6 79.9)">690.01</text>
<text x="243.9" y="79.2" transform="rotate(135 243.9 79.2)">690.17</text>
<text x="266.2" y="79" transform="rotate(135 266.2 79)">690.30</text>
<text x="289.8" y="78.7" transform="rotate(135 289.8 78.7)">690.42</text>
<text x="311.2" y="78.6" transform="rotate(135 311.2 78.6)">690.36</text>
<text x="139.7" y="84.5" transform="rotate(135 139.7 84.5)">689.50</text>
<text x="83.5" y="99.1" transform="rotate(135 83.5 99.1)">KB BK688.86</text>
<text x="170.4" y="97.9" transform="rotate(135 170.4 97.9)">689.55</text>
<text x="141" y="107.4" transform="rotate(135 141 107.4)">689.28</text>
<text x="204.3" y="110.9" transform="rotate(135 204.3 110.9)">689.64</text>
<text x="221" y="108.3" transform="rotate(135 221 108.3)">689.78</text>
<text x="244.6" y="109.9" transform="rotate(135 244.6 109.9)">689.92</text>
<text x="270.4" y="110.8" transform="rotate(135 270.4 110.8)">690.05</text>
<text x="314.2" y="113.6" transform="rotate(135 314.2 113.6)">690.07</text>
<text x="99.5" y="121.7" transform="rotate(135 99.5 121.7)">688.77</text>
<text x="171" y="121.4" transform="rotate(135 171 121.4)">689.36</text>
<text x="83.5" y="127" transform="rotate(135 83.5 127)">KB BK688.62</text>
<text x="122.1" y="126.9" transform="rotate(135 122.1 126.9)">689.01</text>
<text x="141.3" y="129.1" transform="rotate(135 141.3 129.1)">689.12</text>
<text x="254.2" y="136.4" transform="rotate(135 254.2 136.4)">689.74</text>
<text x="280.1" y="136.4" transform="rotate(135 280.1 136.4)">689.91</text>
<text x="300.6" y="136.4" transform="rotate(135 300.6 136.4)">689.92</text>
<text x="98.9" y="140.8" transform="rotate(135 98.9 140.8)">688.61</text>
<text x="203.3" y="138.6" transform="rotate(135 203.3 138.6)">689.39</text>
<text x="227.1" y="138.6" transform="rotate(135 227.1 138.6)">689.60</text>
<text x="120.4" y="149.1" transform="rotate(135 120.4 149.1)">688.76</text>
<text x="143.7" y="144.1" transform="rotate(135 143.7 144.1)">688.98</text>
<text x="171.2" y="144.1" transform="rotate(135 171.2 144.1)">689.16</text>
<text x="128.7" y="155.7" transform="rotate(135 128.7 155.7)">TOP688.69</text>
<text x="183.8" y="155.9" transform="rotate(135 183.8 155.9)">TOP689.05</text>
<text x="214" y="152.4" transform="rotate(135 214 152.4)">TOP689.35</text>
<text x="216" y="153.9" transform="rotate(135 216 153.9)">BOT688.69</text>
<text x="241.2" y="153.1" transform="rotate(135 241.2 153.1)">TOP689.59</text>
<text x="241.9" y="154.6" transform="rotate(135 241.9 154.6)">BOT688.80</text>
<text x="267.6" y="152.4" transform="rotate(135 267.6 152.4)">TOP689.69</text>
<text x="293.7" y="155.5" transform="rotate(135 293.7 155.5)">BOT688.75</text>
<text x="294" y="152.8" transform="rotate(135 294 152.8)">TOP689.80</text>
<text x="83.5" y="160.8" transform="rotate(135 83.5 160.8)">KB BK688.32</text>
<text x="93.4" y="157.5" transform="rotate(135 93.4 157.5)">688.38</text>
<text x="112.7" y="156.3" transform="rotate(135 112.7 156.3)">688.55</text>
<text x="128.5" y="158.4" transform="rotate(135 128.5 158.4)">BOT688.43</text>
<text x="156.5" y="157" transform="rotate(135 156.5 157)">TOP688.95</text>
<text x="157.5" y="158.2" transform="rotate(135 157.5 158.2)">BOT688.33</text>
<text x="183.7" y="158.4" transform="rotate(135 183.7 158.4)">BOT688.49</text>
<text x="214.6" y="158" transform="rotate(135 214.6 158)">BOT688.56</text>
<text x="296.1" y="161.6" transform="rotate(135 296.1 161.6)">TOP689.73</text>
<text x="313.5" y="157.9" transform="rotate(135 313.5 157.9)">689.72</text>
<text x="292.8" y="162.2" transform="rotate(135 292.8 162.2)">BOT688.69</text>
</g>
<g font-size="1.8" fill="#aaa">
<text x="215.8" y="75.6" transform="rotate(-142 215.8 75.6)">690.00</text>
<text x="92" y="85.3" transform="rotate(-153 92 85.3)">689.00</text>
<text x="265.8" y="112.6" transform="rotate(-147 265.8 112.6)">690.00</text>
<text x="130.9" y="132.3" transform="rotate(-147 130.9 132.3)">689.00</text>
<text x="256.2" y="153.4" transform="rotate(-180 256.2 153.4)">689.00</text>
<text x="194.9" y="156.2" transform="rotate(-179 194.9 156.2)">689.00</text>
</g>
</svg>
